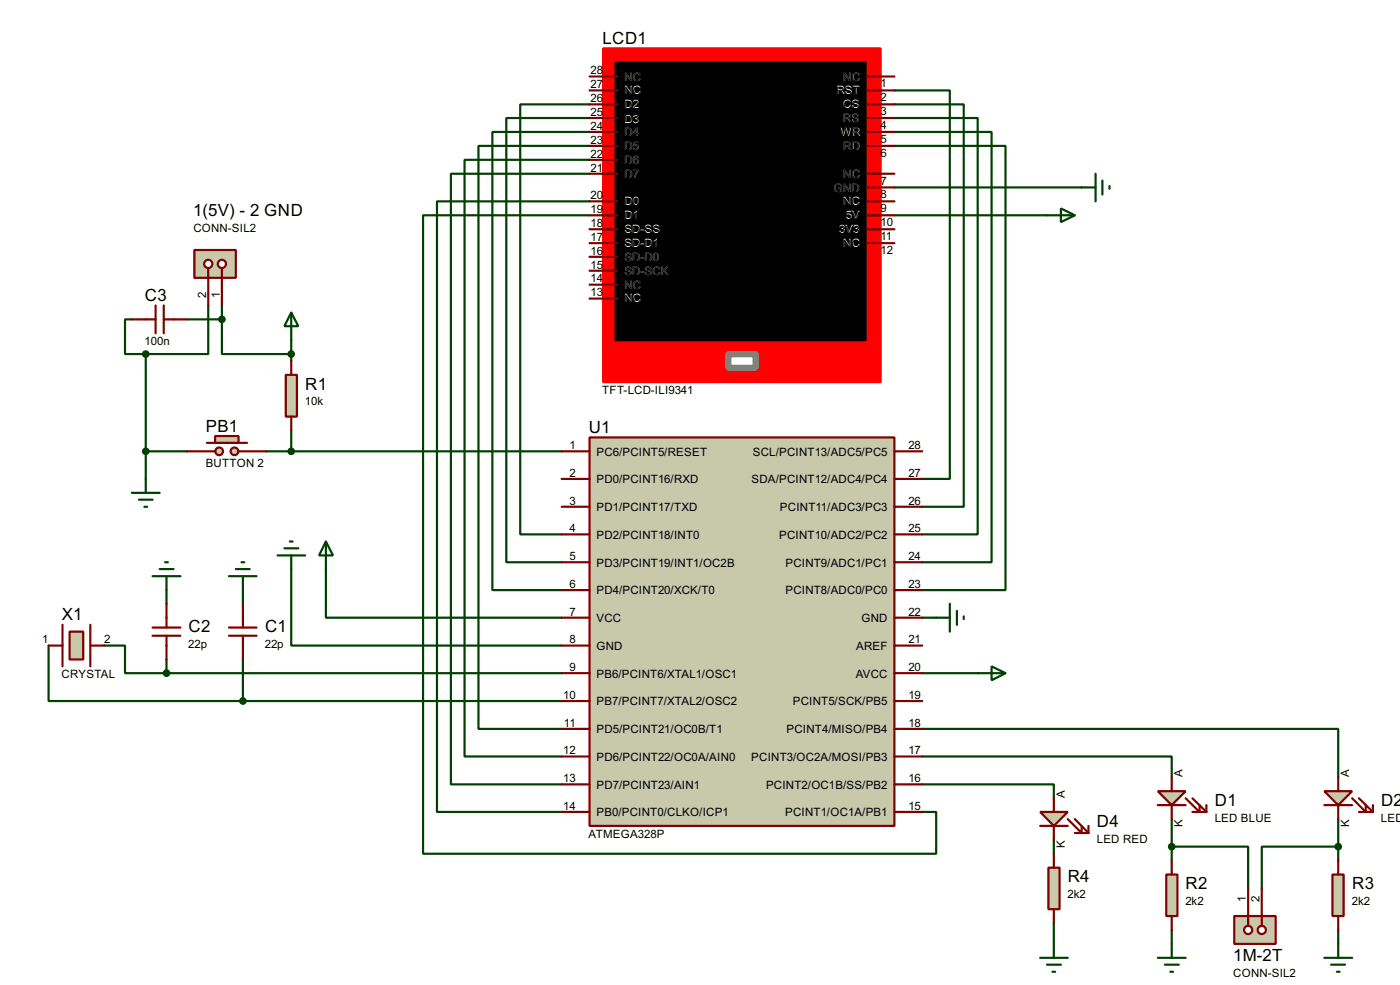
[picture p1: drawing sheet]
<svg xmlns="http://www.w3.org/2000/svg" width="256mm" height="180mm" viewBox="0 0 256 180" stroke-linecap="round" stroke-linejoin="round" font-family="sans-serif">
<g fill="none" stroke="#004000" stroke-width=".4">
<path d="M108 19.1h-12.7v78.7h7.6M163.9 16.6h10.1v71.1h-5M163.9 19.1h12.7v73.7h-7.6M108 21.6h-15.2v81.3h10.1M108 24.2h-17.8v83.8h12.7M108 26.7h-20.3v106.7h15.2M108 29.3h-22.9v109.2h17.8M108 31.8h-25.4v111.8h20.3M108 36.9h-27.9v111.7h22.8M108 39.4h-30.5v116.9h94v-7.7h-2.5M163.9 21.6h15.2v76.2h-10.1M163.9 24.2h17.8v78.7h-12.7"/>
<path d="M163.9 26.7h20.3v81.3h-15.2M163.9 39.4h27.9M163.9 34.3h34.3M24.2 58.5h-1.3v6.3h3.8M34.3 58.5h6.4M38.2 55.9v8.9h-11.5M40.7 58.5v6.3h12.7M40.7 55.9v2.6M26.7 64.8v22.9M53.4 62.3v3.8M53.4 78.8v3.8M26.7 82.6h7.6"/>
<path d="M48.8 82.6h54.1M8.9 118.2v10.1h35.6M19.1 118.2h3.8v5h7.6M30.5 108v2.5M44.5 108v2.5M53.4 104.2v14h49.5M59.7 104.2v8.9h43.2M169 113.1h2.5M30.5 123.2h72.4M30.5 120.7v2.5M44.5 128.3h58.4M44.5 120.7v7.6"/>
<path d="M169 138.5h45.7v3.8M169 133.4h76.2v8.9M169 123.2h10.1M169 143.6h24.1v2.5M193.1 153.7v2.6M214.7 155h14v7.6M214.7 149.9v7.6M245.2 155h-14v7.6M245.2 149.9v7.6M193.1 169v3.8M214.7 170.2v2.6M245.2 170.2v2.6"/>
</g>
<path d="M108 80.1h55.9v71.1h-55.9z" fill="#c8c8aa" stroke="#800000" stroke-width=".4"/>
<g fill="none" stroke="#800000" stroke-width=".4">
<path d="M108 14h5.1M108 16.6h5.1M108 19.1h5.1M158.8 14h5.1M158.8 16.6h5.1M158.8 19.1h5.1M108 21.6h5.1M108 24.2h5.1M108 26.7h5.1M108 29.3h5.1M108 31.8h5.1M108 36.9h5.1"/>
<path d="M108 39.4h5.1M158.8 21.6h5.1M158.8 24.2h5.1M158.8 26.7h5.1M158.8 31.8h5.1M158.8 36.9h5.1M158.8 39.4h5.1M158.8 34.3h5.1M108 42h5.1M108 44.5h5.1M108 47h5.1M108 49.6h5.1"/>
<path d="M108 52.1h5.1M108 54.7h5.1M158.8 42h5.1M158.8 44.5h5.1M102.9 82.6h5.1M102.9 87.7h5.1M102.9 92.8h5.1M102.9 97.8h5.1M163.9 82.6h5.1M163.9 87.7h5.1M163.9 92.8h5.1M163.9 97.8h5.1"/>
<path d="M102.9 102.9h5.1M102.9 108h5.1M102.9 113.1h5.1M102.9 118.2h5.1M163.9 102.9h5.1M163.9 108h5.1M163.9 113.1h5.1M163.9 118.2h5.1M102.9 123.2h5.1M102.9 128.3h5.1M102.9 133.4h5.1M102.9 138.5h5.1"/>
<path d="M163.9 123.2h5.1M163.9 128.3h5.1M163.9 133.4h5.1M163.9 138.5h5.1M102.9 143.6h5.1M102.9 148.6h5.1M163.9 143.6h5.1M163.9 148.6h5.1"/>
</g>
<path d="M110.5 8.9h50.8v61h-50.8z" fill="#f00" stroke="#f00" stroke-width=".45"/>
<path d="M112.8 11.5h45.8v50.8h-45.8z" fill="#000" stroke="#000" stroke-width=".45"/>
<path d="M133.4 64.8h5.1v2.6h-5.1z" fill="#fff" stroke="#fff" stroke-width=".4"/>
<path d="M133.4 64.8h5.1v2.6h-5.1z" fill="none" stroke="#808080" stroke-width="1.2"/>
<path d="M52.4 68.6h2v7.7h-2z" fill="#c8c8aa" stroke="#800000" stroke-width=".4"/>
<path d="M53.4 66.1v2.5M53.4 76.3v2.5M11.5 114.4v7.6M16.6 114.4v7.6" fill="none" stroke="#800000" stroke-width=".4"/>
<path d="M53.4 57.2l1.3 2.5h-2.6zM53.4 57.2v5.1M24.2 90.2h5.1M25.5 91.5h2.5M26.5 92.8h.5M26.7 87.7v2.5M53.1 99.1h.5M59.7 99.1l1.3 2.6h-2.5zM59.7 99.1v5.1M50.9 101.7h5M52.1 100.4h2.6M53.4 101.7v2.5" fill="none" stroke="#004000" stroke-width=".4"/>
<circle cx="53.3" cy="82.6" r=".5" fill="#004000" stroke="#004000" stroke-width=".4"/>
<path d="M12.8 115.6h2.5v5.1h-2.5z" fill="#c8c8aa" stroke="#800000" stroke-width=".4"/>
<path d="M8.9 118.2h2.6M16.6 118.2h2.5M28 116.4h5.1M28 114.9h5.1M30.5 110.5v4.4M30.5 116.4v4.3M42 116.4h5M42 114.9h5M44.5 110.5v4.4M44.5 116.4v4.3" fill="none" stroke="#800000" stroke-width=".4"/>
<g fill="#004000" stroke="#004000" stroke-width=".4">
<circle cx="30.5" cy="123.2" r=".5"/>
<circle cx="44.5" cy="128.3" r=".5"/>
</g>
<g fill="none" stroke="#004000" stroke-width=".4">
<path d="M28 105.5h5.1M29.3 104.2h2.5M30.3 102.9h.5M30.5 105.5v2.5M42 105.5h5M43.2 104.2h2.6M44.3 102.9h.5M44.5 105.5v2.5M171.5 113.1h2.5M174 110.5v5.1M175.3 111.8v2.6M176.6 112.8v.5"/>
<path d="M179.1 123.2h5.1M181.7 122l2.5 1.2-2.5 1.3z"/>
</g>
<g fill="#c8c8aa" stroke="#800000" stroke-width=".4">
<circle cx="40.1" cy="82.6" r=".7"/>
<circle cx="42.9" cy="82.6" r=".7"/>
</g>
<path d="M37.9 81.1h7.4" fill="none" stroke="#800000" stroke-width=".4"/>
<path d="M39.4 79.8h4.3v1.3h-4.3z" fill="#c8c8aa" stroke="#800000" stroke-width=".4"/>
<path d="M34.3 82.6h5.1M43.7 82.6h5.1" fill="none" stroke="#800000" stroke-width=".4"/>
<path d="M213.7 160.1h2v7.6h-2z" fill="#c8c8aa" stroke="#800000" stroke-width=".4"/>
<path d="M214.7 157.5v2.6M214.7 167.7v2.5" fill="none" stroke="#800000" stroke-width=".4"/>
<path d="M244.1 160.1h2.1v7.6h-2.1z" fill="#c8c8aa" stroke="#800000" stroke-width=".4"/>
<path d="M245.2 157.5v2.6M245.2 167.7v2.5" fill="none" stroke="#800000" stroke-width=".4"/>
<path d="M212.1 175.3h5.1M213.4 176.6h2.6M214.4 177.9h.5M214.7 172.8v2.5M242.6 175.3h5.1M243.9 176.6h2.5M244.9 177.9h.5M245.2 172.8v2.5" fill="none" stroke="#004000" stroke-width=".4"/>
<path d="M212.1 144.8h5.1l-2.5 2.6z" fill="#c8c8aa" stroke="#800000" stroke-width=".4"/>
<path d="M212.1 147.4h5.1M214.7 142.3v2.5M214.7 147.4v2.5M217.2 146.1l2.6 2.5v-1.2M218.5 146.1l2.5 2.5M218.5 148.6h2.5M221 147.4v1.2" fill="none" stroke="#800000" stroke-width=".4"/>
<path d="M242.6 144.8h5.1l-2.5 2.6z" fill="#c8c8aa" stroke="#800000" stroke-width=".4"/>
<path d="M242.6 147.4h5.1M245.2 142.3v2.5M245.2 147.4v2.5M247.7 146.1l2.5 2.5v-1.2M249 146.1l2.5 2.5M249 148.6h2.5M251.5 147.4v1.2" fill="none" stroke="#800000" stroke-width=".4"/>
<g fill="#004000" stroke="#004000" stroke-width=".4">
<circle cx="245.1" cy="155" r=".5"/>
<circle cx="214.6" cy="155" r=".5"/>
<circle cx="53.3" cy="64.8" r=".5"/>
<circle cx="26.7" cy="82.6" r=".5"/>
</g>
<path d="M226.1 167.7h7.6v5.1h-7.6z" fill="#c8c8aa" stroke="#800000" stroke-width=".4"/>
<path d="M228.7 167.7v1.8" fill="none" stroke="#800000" stroke-width=".4"/>
<circle cx="228.6" cy="170.2" r=".75" fill="#feffff" stroke="#800000" stroke-width=".4"/>
<path d="M231.2 167.7v1.8" fill="none" stroke="#800000" stroke-width=".4"/>
<circle cx="231.1" cy="170.2" r=".75" fill="#feffff" stroke="#800000" stroke-width=".4"/>
<path d="M228.7 162.6v5.1M231.2 162.6v5.1" fill="none" stroke="#800000" stroke-width=".4"/>
<path d="M35.6 45.8h7.6v5.1h-7.6z" fill="#c8c8aa" stroke="#800000" stroke-width=".4"/>
<path d="M40.7 49.1v1.8" fill="none" stroke="#800000" stroke-width=".4"/>
<circle cx="40.6" cy="48.3" r=".75" fill="#feffff" stroke="#800000" stroke-width=".4"/>
<path d="M38.2 49.1v1.8" fill="none" stroke="#800000" stroke-width=".4"/>
<circle cx="38.1" cy="48.3" r=".75" fill="#feffff" stroke="#800000" stroke-width=".4"/>
<path d="M24.2 58.5h4.3M28.5 55.9v5.1M30 55.9v5.1M30 58.5h4.3M38.2 50.9v5M40.7 50.9v5" fill="none" stroke="#800000" stroke-width=".4"/>
<path d="M191.8 39.4h5.1M194.4 38.2l2.5 1.2-2.5 1.3zM198.2 34.3h2.5M200.7 31.8v5.1M202 33.1v2.5M203.3 34.1v.5" fill="none" stroke="#004000" stroke-width=".4"/>
<g fill="#004000" stroke="#004000" stroke-width=".4">
<circle cx="40.6" cy="58.5" r=".5"/>
<circle cx="26.7" cy="64.8" r=".5"/>
</g>
<path d="M190.6 148.6h5l-2.5 2.6z" fill="#c8c8aa" stroke="#800000" stroke-width=".4"/>
<path d="M190.6 151.2h5M193.1 146.1v2.5M193.1 151.2v2.5M195.6 149.9l2.6 2.6v-1.3M196.9 149.9l2.5 2.6M196.9 152.5h2.5M199.4 151.2v1.3" fill="none" stroke="#800000" stroke-width=".4"/>
<path d="M190.6 175.3h5M191.8 176.6h2.6M192.8 177.9h.5M193.1 172.8v2.5" fill="none" stroke="#004000" stroke-width=".4"/>
<path d="M192.1 158.8h2v7.6h-2z" fill="#c8c8aa" stroke="#800000" stroke-width=".4"/>
<path d="M193.1 156.3v2.5M193.1 166.4v2.6" fill="none" stroke="#800000" stroke-width=".4"/>
<g font-size="3.5">
<text x="110.4" y="8.1">LCD1</text>
<text x="35.4" y="39.5">1(5V) - 2 GND</text>
<text x="26.6" y="55.1">C3</text>
<text x="55.9" y="71.3">R1</text>
<text x="37.7" y="79">PB1</text>
<text x="107.9" y="79.3">U1</text>
<text x="11.3" y="113.6">X1</text>
<text x="34.6" y="115.8">C2</text>
<text x="48.6" y="115.8">C1</text>
<text x="222.6" y="147.5">D1</text>
<text x="253" y="147.5">D2</text>
<text x="201" y="151.3">D4</text>
<text x="195.6" y="161.5">R4</text>
<text x="217.2" y="162.8">R2</text>
<text x="247.7" y="162.8">R3</text>
<text x="225.9" y="175.9">1M-2T</text>
</g>
<g font-size="2.4">
<text x="108.2" y="13.6">28</text>
<text x="108.2" y="16.2">27</text>
<text x="153.2" y="17.3">RST</text>
<text x="154.4" y="14.8">NC</text>
<text x="161.3" y="16">1</text>
<text x="108.2" y="18.7">26</text>
<text x="108.2" y="21.2">25</text>
<text x="108.2" y="23.8">24</text>
<text x="161.3" y="18.5">2</text>
<text x="161.3" y="21.1">3</text>
<text x="161.3" y="23.6">4</text>
<text x="108.2" y="26.3">23</text>
<text x="108.2" y="28.9">22</text>
<text x="153.8" y="25">WR</text>
<text x="154.4" y="27.5">RD</text>
<text x="161.3" y="26.1">5</text>
<text x="161.3" y="28.7">6</text>
<text x="108.2" y="31.4">21</text>
<text x="154.4" y="32.6">NC</text>
<text x="161.3" y="33.8">7</text>
<text x="108.2" y="36.5">20</text>
<text x="108.2" y="39">19</text>
<text x="108.2" y="41.6">18</text>
<text x="154.4" y="37.7">NC</text>
<text x="154.9" y="40.2">5V</text>
<text x="161.3" y="36.3">8</text>
<text x="161.3" y="38.8">9</text>
<text x="161.3" y="41.4">10</text>
<text x="35.4" y="42.5">CONN-SIL2</text>
<text x="108.2" y="44.1">17</text>
<text x="108.2" y="46.6">16</text>
<text x="154.4" y="45.3">NC</text>
<text x="161.3" y="43.9">11</text>
<text x="161.3" y="46.5">12</text>
<text x="108.2" y="49.2">15</text>
<text x="108.2" y="51.7">14</text>
<text x="37.7" y="54.5" transform="rotate(-90 37.7 54.5)">2</text>
<text x="40.2" y="54.5" transform="rotate(-90 40.2 54.5)">1</text>
<text x="108.2" y="54.3">13</text>
<text x="26.5" y="63.2">100n</text>
<text x="55.9" y="74.2">10k</text>
<text x="110.3" y="72.1">TFT-LCD-ILI9341</text>
<text x="104.3" y="82.2">1</text>
<text x="109.3" y="83.4">PC6/PCINT5/RESET</text>
<text x="137.9" y="83.4">SCL/PCINT13/ADC5/PC5</text>
<text x="166.4" y="82.2">28</text>
<text x="37.7" y="85.5">BUTTON 2</text>
<text x="104.3" y="87.3">2</text>
<text x="109.3" y="88.5">PD0/PCINT16/RXD</text>
<text x="137.7" y="88.5">SDA/PCINT12/ADC4/PC4</text>
<text x="166.4" y="87.3">27</text>
<text x="104.3" y="92.4">3</text>
<text x="109.3" y="93.6">PD1/PCINT17/TXD</text>
<text x="142.9" y="93.6">PCINT11/ADC3/PC3</text>
<text x="166.4" y="92.4">26</text>
<text x="104.3" y="97.4">4</text>
<text x="109.3" y="98.6">PD2/PCINT18/INT0</text>
<text x="142.7" y="98.6">PCINT10/ADC2/PC2</text>
<text x="166.4" y="97.4">25</text>
<text x="104.3" y="102.5">5</text>
<text x="104.3" y="107.6">6</text>
<text x="109.3" y="103.7">PD3/PCINT19/INT1/OC2B</text>
<text x="143.9" y="103.7">PCINT9/ADC1/PC1</text>
<text x="166.4" y="102.5">24</text>
<text x="166.4" y="107.6">23</text>
<text x="104.3" y="112.7">7</text>
<text x="109.3" y="108.8">PD4/PCINT20/XCK/T0</text>
<text x="109.3" y="113.9">VCC</text>
<text x="143.9" y="108.8">PCINT8/ADC0/PC0</text>
<text x="157.8" y="113.9">GND</text>
<text x="166.4" y="112.7">22</text>
<text x="7.8" y="117.8">1</text>
<text x="19.1" y="117.8">2</text>
<text x="34.5" y="118.7">22p</text>
<text x="48.5" y="118.7">22p</text>
<text x="104.3" y="117.8">8</text>
<text x="109.3" y="119">GND</text>
<text x="156.8" y="119">AREF</text>
<text x="166.4" y="117.8">21</text>
<text x="11.3" y="124.2">CRYSTAL</text>
<text x="104.3" y="122.8">9</text>
<text x="109.3" y="124">PB6/PCINT6/XTAL1/OSC1</text>
<text x="156.8" y="124">AVCC</text>
<text x="166.4" y="122.8">20</text>
<text x="103.2" y="127.9">10</text>
<text x="109.3" y="129.1">PB7/PCINT7/XTAL2/OSC2</text>
<text x="145.2" y="129.1">PCINT5/SCK/PB5</text>
<text x="166.4" y="127.9">19</text>
<text x="103.3" y="133">11</text>
<text x="109.3" y="134.2">PD5/PCINT21/OC0B/T1</text>
<text x="144.1" y="134.2">PCINT4/MISO/PB4</text>
<text x="166.4" y="133">18</text>
<text x="103.2" y="138.1">12</text>
<text x="103.2" y="143.2">13</text>
<text x="109.3" y="139.3">PD6/PCINT22/OC0A/AIN0</text>
<text x="137.6" y="139.3">PCINT3/OC2A/MOSI/PB3</text>
<text x="166.4" y="138.1">17</text>
<text x="166.4" y="143.2">16</text>
<text x="216.6" y="142.2" transform="rotate(-90 216.6 142.2)">A</text>
<text x="247.2" y="142.2" transform="rotate(-90 247.2 142.2)">A</text>
<text x="103.2" y="148.2">14</text>
<text x="109.3" y="144.4">PD7/PCINT23/AIN1</text>
<text x="109.3" y="149.4">PB0/PCINT0/CLKO/ICP1</text>
<text x="140.3" y="144.4">PCINT2/OC1B/SS/PB2</text>
<text x="143.8" y="149.4">PCINT1/OC1A/PB1</text>
<text x="166.4" y="148.2">15</text>
<text x="195.1" y="146.1" transform="rotate(-90 195.1 146.1)">A</text>
<text x="107.8" y="153.4">ATMEGA328P</text>
<text x="195.1" y="155.1" transform="rotate(-90 195.1 155.1)">K</text>
<text x="200.9" y="154.3">LED RED</text>
<text x="216.7" y="151.3" transform="rotate(-90 216.7 151.3)">K</text>
<text x="222.5" y="150.4">LED BLUE</text>
<text x="247.2" y="151.3" transform="rotate(-90 247.2 151.3)">K</text>
<text x="253" y="150.4">LED</text>
<text x="195.6" y="164.4">2k2</text>
<text x="217.2" y="165.7">2k2</text>
<text x="228.3" y="165.1" transform="rotate(-90 228.3 165.1)">1</text>
<text x="230.7" y="165.2" transform="rotate(-90 230.7 165.2)">2</text>
<text x="247.7" y="165.7">2k2</text>
<text x="225.9" y="178.8">CONN-SIL2</text>
</g>
<g font-size="2.4" fill="#fff">
<text x="114.4" y="14.8">NC</text>
<text x="114.4" y="17.3">NC</text>
<text x="114.4" y="19.8">D2</text>
<text x="114.4" y="22.6">D3</text>
<text x="154.5" y="19.8">CS</text>
<text x="154.5" y="22.4">RS</text>
<text x="114.4" y="24.9">D4</text>
<text x="114.4" y="27.5">D5</text>
<text x="114.4" y="30">D6</text>
<text x="114.4" y="32.5">D7</text>
<text x="152.7" y="35.1">GND</text>
<text x="114.4" y="37.6">D0</text>
<text x="114.4" y="40.2">D1</text>
<text x="114.4" y="42.7">SD-SS</text>
<text x="114.4" y="45.2">SD-D1</text>
<text x="114.4" y="47.8">SD-D0</text>
<text x="153.7" y="42.7">3V3</text>
<text x="114.4" y="52.9">NC</text>
<text x="114.4" y="50.3">SD-SCK</text>
<text x="114.4" y="55.4">NC</text>
</g>
</svg>
